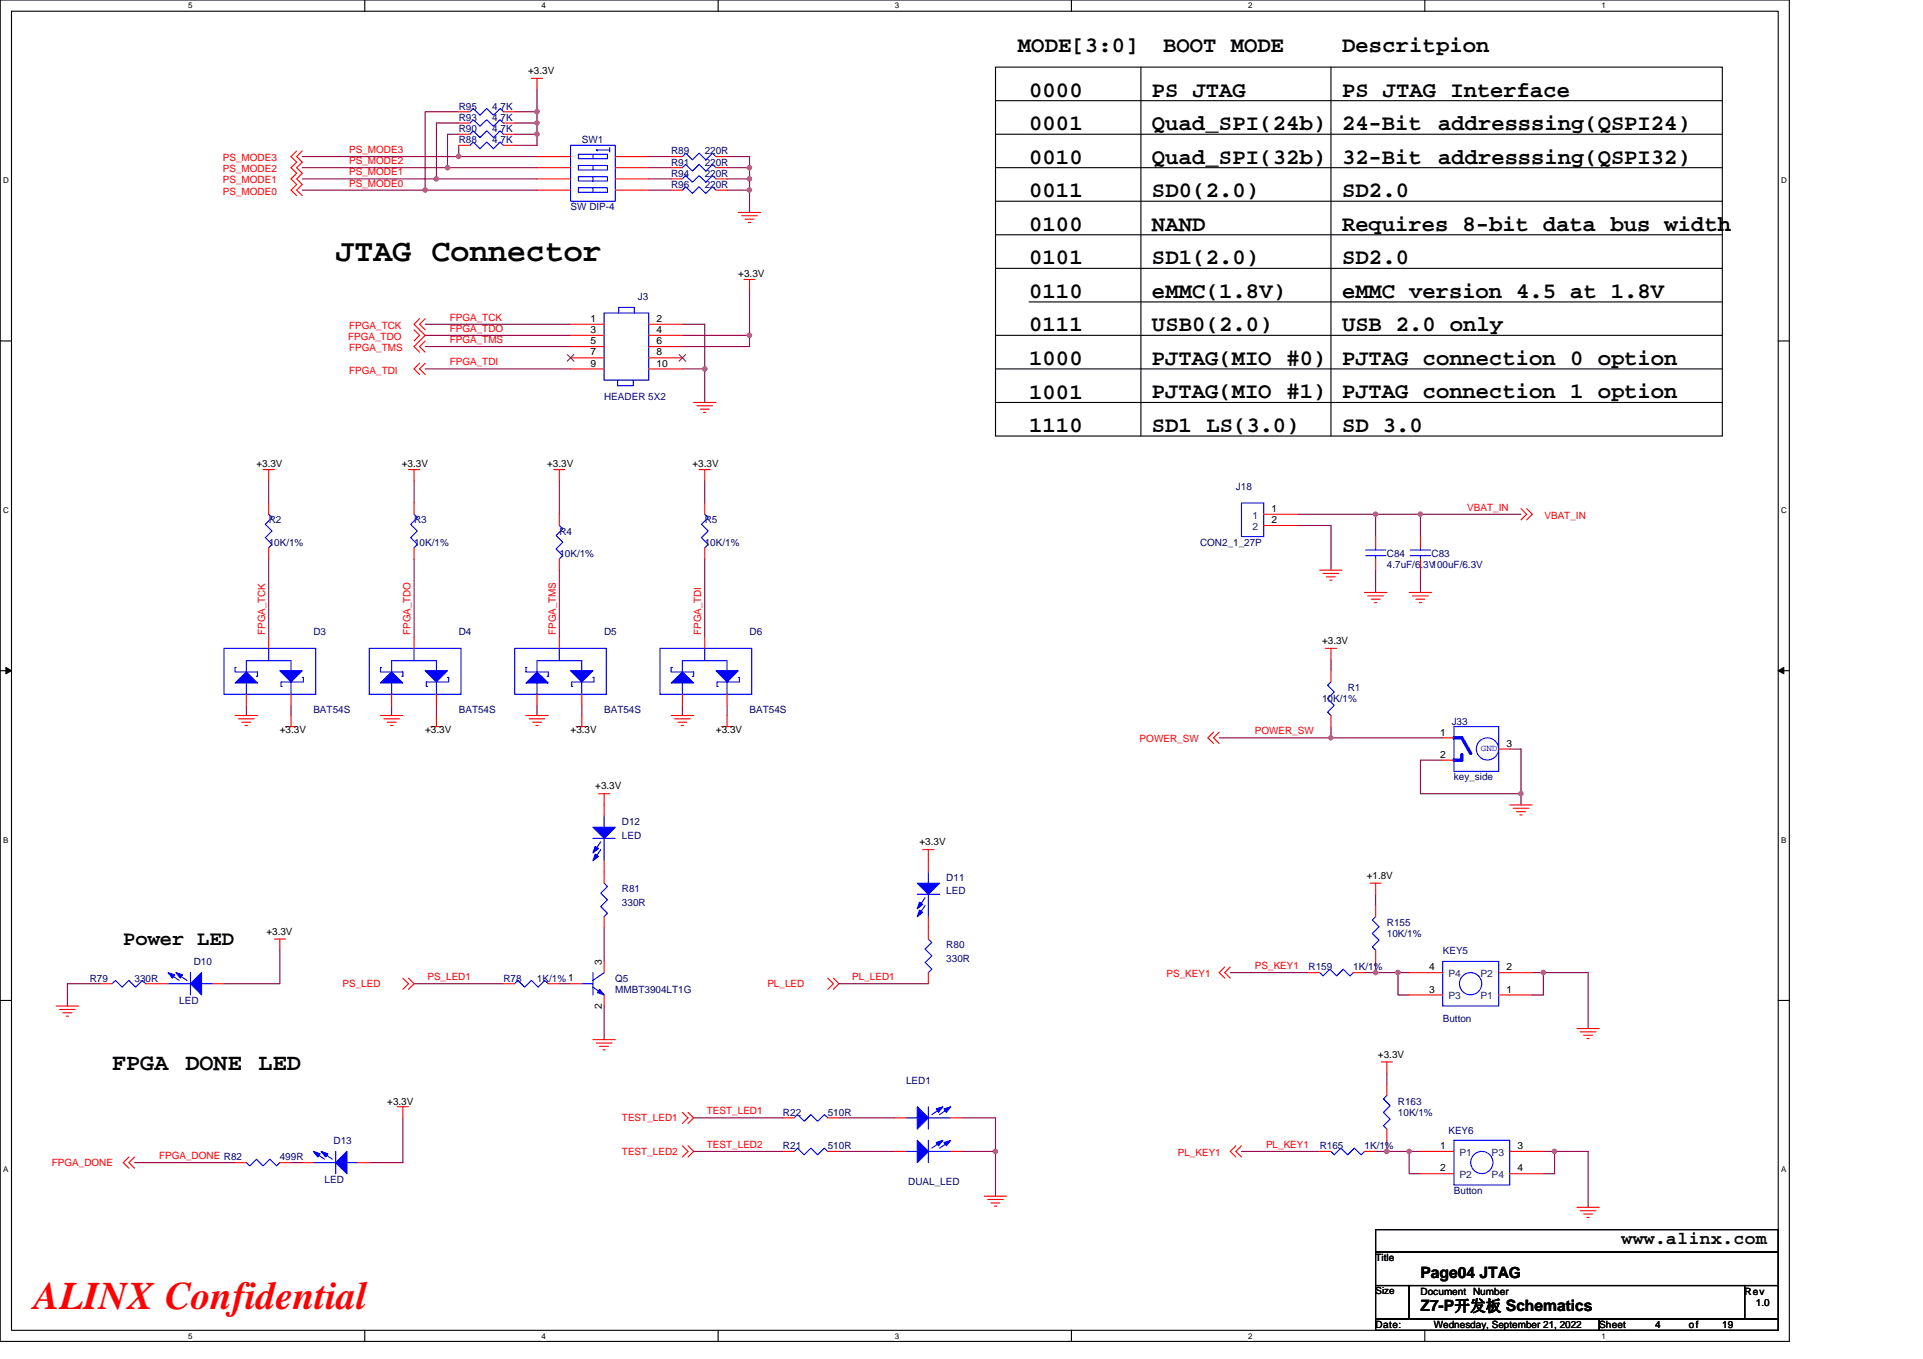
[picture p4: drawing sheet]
<svg xmlns="http://www.w3.org/2000/svg" width="297mm" height="210mm" viewBox="0 0 297 210" stroke-linecap="round" stroke-linejoin="round" font-family="sans-serif">
<path d="M0 0h276.4v207.3h-276.4zM1.8 1.7h272.9v203.8h-272.9z" fill="none" stroke="#000" stroke-width=".17"/>
<g fill="#fff">
<path d="M29.1 .2h.6v1.4h-.6z"/>
<path d="M29.1 205.7h.6v1.4h-.6z"/>
</g>
<path d="M56.3 0v1.7M56.3 205.5v1.8" fill="none" stroke="#000" stroke-width=".17"/>
<g fill="#fff">
<path d="M83.6 .2h.7v1.4h-.7z"/>
<path d="M83.6 205.7h.7v1.4h-.7z"/>
</g>
<path d="M110.9 0v1.7M110.9 205.5v1.8" fill="none" stroke="#000" stroke-width=".17"/>
<g fill="#fff">
<path d="M138.2 .2h.7v1.4h-.7z"/>
<path d="M138.2 205.7h.7v1.4h-.7z"/>
</g>
<path d="M165.5 0v1.7M165.5 205.5v1.8" fill="none" stroke="#000" stroke-width=".17"/>
<g fill="#fff">
<path d="M192.8 .2h.6v1.4h-.6z"/>
<path d="M192.8 205.7h.6v1.4h-.6z"/>
</g>
<path d="M220.1 0v1.7M220.1 205.5v1.8" fill="none" stroke="#000" stroke-width=".17"/>
<g fill="#fff">
<path d="M247.4 .2h.6v1.4h-.6z"/>
<path d="M247.4 205.7h.6v1.4h-.6z"/>
<path d="M.5 27.2h.8v1.4h-.8z"/>
<path d="M275.1 27.2h.9v1.4h-.9z"/>
<path d="M.5 78.1h.8v1.4h-.8z"/>
<path d="M275.1 78.1h.9v1.4h-.9z"/>
</g>
<path d="M0 52.7h1.8M274.7 52.7h1.7" fill="none" stroke="#000" stroke-width=".17"/>
<g fill="#fff">
<path d="M.5 129.1h.8v1.4h-.8z"/>
<path d="M275.1 129.1h.8v1.4h-.8z"/>
</g>
<path d="M0 103.6h1.8M274.7 103.6h1.7" fill="none" stroke="#000" stroke-width=".17"/>
<path d="M.9 103.1l.9 .5-.9 .5zM274.7 103.6l.8-.5v1z" fill="#000" stroke="#000" stroke-width=".15"/>
<g fill="#fff">
<path d="M.5 180h.8v1.4h-.8z"/>
<path d="M275.1 180h.8v1.4h-.8z"/>
</g>
<g fill="none" stroke="#000" stroke-width=".17">
<path d="M153.8 10.4h112.2v57h-112.2zM153.8 15.6h112.2M176.2 10.4v57M205.6 10.4v57M153.8 20.7h112.2M153.8 25.9h112.2M153.8 31.1h112.2M153.8 36.3h112.2M153.8 41.5h112.2M153.8 51.8h112.2M153.8 57h112.2M159 46.7h107"/>
<path d="M153.8 62.2h112.2M0 154.6h1.8M274.7 154.6h1.7M212.5 190h62.2v3.5h-62.2zM212.5 193.5h62.2v5.1h-62.2zM212.5 198.6h5.2v5.2h-5.2zM217.7 198.6h51.8v5.2h-51.8zM269.5 198.6h5.2v5.2h-5.2zM212.5 203.8h34.5v1.7h-34.5zM247 203.8h27.7v1.7h-27.7z"/>
</g>
<g fill="none" stroke="#800040" stroke-width=".17">
<path d="M70.9 19h-3.5v8.6M70.9 17.3h-5.2v12.1M79.5 17.3h3.4M79.5 19h3.4M82.9 17.3v1.7M82.9 19v1.7M82.9 13.8v3.5M46.7 27.6h20.7M46.7 24.2h24.2M46.7 25.9h22.4M46.7 29.4h19M65.7 29.4h17.2"/>
<path d="M67.4 27.6h15.5M69.1 25.9h13.8M70.9 24.2h12M70.9 22.5v1.7M70.9 20.7h-1.8v5.2M79.5 20.7h3.4M82.9 20.7v1.8h-3.4M100.2 24.2h3.5M100.2 25.9h3.5M100.2 27.6h3.5M100.2 29.4h3.5M112.3 24.2h3.5v1.7"/>
<path d="M112.3 25.9h3.5M112.3 27.6h3.5M112.3 29.4h3.5v3.4M115.8 25.9v1.7M115.8 27.6v1.8M65.7 50.1h22.4M65.7 51.8h22.4M65.7 53.6h22.4M65.7 57h22.4M105.4 51.8h10.4M105.4 50.1h3.5v6.9M105.4 57h3.5"/>
<path d="M108.9 57v5.2M115.8 51.8v1.8h-10.4M115.8 44.9v6.9M41.5 74.3v3.4M64 74.3v3.4M86.4 74.3v5.2M108.9 74.3v3.4M200.4 79.5h12.1M212.5 79.5h6.9v3.4M212.5 79.5v3.4M219.4 79.5h15.5M41.5 86.4v12.1"/>
<path d="M64 86.4v12.1M86.4 88.1v10.4M108.9 86.4v12.1M200.4 81.2h5.2v6.9M212.5 88.1v3.4M219.4 88.1v3.4M38.1 109v1.6M45 109v1.6M60.5 109v1.6M67.4 109v1.6M82.9 109v1.6M89.9 109v1.6"/>
<path d="M105.4 109v1.6M112.3 109v1.6M188.3 114h17.3M205.6 114h17.3M205.6 101.9v1.7M205.6 112.3v1.7M222.9 117.5h-3.5v5.1h15.5M233.2 115.7h1.7v6.9M212.5 138.2v1.7M234.9 122.6v1.8M15.6 152h-5.2v3.4M43.2 146.8v5.2h-8.6"/>
<path d="M64 152h13.8M86.4 152h1.7M93.3 143.4v5.1M93.3 155.4v5.2M129.6 152h13.8M190 150.3h12.1M210.8 150.3h1.7M212.5 148.5v1.8M212.5 150.3h3.4M215.9 150.3v3.4h1.8M215.9 150.3h1.8M236.7 150.3h1.7"/>
<path d="M238.4 150.3h6.9v8.6M238.4 150.3v3.4h-1.7M20.8 179.6h15.5M45 179.6h1.7M62.2 172.7v6.9h-5.2M107.1 172.7h13.8M107.1 177.9h13.8M129.6 172.7h8.6M129.6 177.9h8.6M148.6 172.7h5.2v5.2h-5.2M153.8 177.9v6.9M191.8 177.9h12.1"/>
<path d="M212.5 177.9h1.7M214.2 165.8v1.8M214.2 176.2v1.7M214.2 177.9h3.5M217.7 177.9v3.5h1.7M217.7 177.9h1.7M238.4 177.9h1.7M240.1 177.9v3.5h-1.7M240.1 177.9h5.2v8.6"/>
</g>
<g fill="#f0f" stroke="#f0f" stroke-width=".17">
<circle cx="69.1" cy="25.9" r=".34"/>
<circle cx="67.4" cy="27.6" r=".33"/>
<circle cx="65.7" cy="29.4" r=".34"/>
<circle cx="82.9" cy="17.3" r=".34"/>
<circle cx="83" cy="19" r=".33"/>
<circle cx="82.9" cy="20.7" r=".34"/>
<circle cx="115.8" cy="27.6" r=".33"/>
<circle cx="115.8" cy="25.9" r=".34"/>
<circle cx="115.8" cy="29.4" r=".34"/>
<circle cx="212.5" cy="79.4" r=".33"/>
<circle cx="219.4" cy="79.4" r=".33"/>
<circle cx="70.8" cy="24.2" r=".34"/>
<circle cx="108.9" cy="57" r=".34"/>
<circle cx="115.8" cy="51.8" r=".34"/>
<circle cx="234.9" cy="122.6" r=".33"/>
<circle cx="205.6" cy="114" r=".33"/>
<circle cx="153.8" cy="177.9" r=".34"/>
<circle cx="214.2" cy="177.9" r=".34"/>
<circle cx="240.1" cy="177.9" r=".34"/>
<circle cx="212.5" cy="150.3" r=".34"/>
<circle cx="215.9" cy="150.3" r=".34"/>
<circle cx="238.4" cy="150.3" r=".34"/>
<circle cx="217.7" cy="177.9" r=".34"/>
</g>
<g fill="none" stroke="#f00" stroke-width=".17">
<path d="M70.9 19h1.7M70.9 17.3h1.7M77.8 19h1.7M77.8 17.3h1.7M82.1 12.1h1.7M82.9 12.1v1.7M45.8 23.3l-.8 .9 .8 .9-.8 .8 .8 .9-.8 .8 .8 .9-.8 .9 .8 .8M46.7 23.3l-.9 .9 .9 .9-.9 .8 .9 .9-.9 .8 .9 .9-.9 .9 .9 .8M70.9 22.5h1.7M70.9 20.7h1.7M77.8 22.5h1.7M77.8 20.7h1.7"/>
<path d="M82.9 24.2h5.2M82.9 25.9h5.2M82.9 27.6h5.2M82.9 29.4h5.2M95 24.2h5.2M95 25.9h5.2M95 27.6h5.2M95 29.4h5.2M103.7 25.9h1.7M103.7 24.2h1.7M103.7 29.4h1.7M103.7 27.6h1.7"/>
<path d="M110.6 25.9h1.7M110.6 24.2h1.7M110.6 29.4h1.7M110.6 27.6h1.7M114 32.8h3.5M114.6 33.3h2.4M115.1 33.9h1.4M115.6 34.4h.3M64 51l.8 .8-.8 .9M64.8 56.1l-.8 .9 .8 .9M64.8 49.2l-.8 .9 1.7 1.7-1.7 1.8 .8 .8M65.7 56.1l-.9 .9 .9 .9"/>
<path d="M65.7 49.2l-.9 .9 .9 .9M65.7 52.7l-.9 .9 .9 .8M88.1 50.1h5.2M88.1 51.8h5.2M88.1 53.6h5.2M88.1 55.3h5.2M88.1 57h5.2M100.2 50.1h5.2M100.2 51.8h5.2M100.2 53.6h5.2M100.2 55.3h5.2M100.2 57h5.2"/>
<path d="M114.9 43.2h1.7M115.8 43.2v1.7M40.6 72.6h1.8M41.5 72.6v1.7M41.5 77.7v1.8M63.1 72.6h1.7M64 72.6v1.7M64 77.7v1.8M85.6 72.6h1.7M86.4 72.6v1.7M86.4 79.5v1.7M107.1 62.2h3.5"/>
<path d="M107.7 62.7h2.4M108 72.6h1.7M108.2 63.2h1.4M108.7 63.7h.3M108.9 72.6v1.7M108.9 77.7v1.8M195.2 79.5h5.2M234.9 78.6l.9 .9-.9 .8M235.8 78.6l.9 .9-.9 .8M41.5 84.6v1.8M41.5 98.5v1.7M64 84.6v1.8"/>
<path d="M64 98.5v1.7M86.4 86.4v1.7M86.4 98.5v1.7M108.9 84.6v1.8M108.9 98.5v1.7M195.2 81.2h5.2M203.9 88.1h3.4M204.4 88.6h2.4M204.9 89.1h1.4M205.4 89.6h.4M210.8 91.5h3.4M211.3 92.1h2.4"/>
<path d="M211.8 92.6h1.4M212.3 93.1h.4M212.5 82.9v1.7M212.5 86.4v1.7M217.7 91.5h3.4M218.2 92.1h2.4M218.7 92.6h1.4M219.2 93.1h.4M219.4 82.9v1.7M219.4 86.4v1.7M36.3 110.6h3.5M36.8 111.1h2.5"/>
<path d="M37.4 111.6h1.3M37.9 112.1h.3M38.1 107.3v1.7M44.1 112.3h1.7M45 107.3v1.7M45 110.6v1.7M58.8 110.6h3.4M59.3 111.1h2.4M59.8 111.6h1.4M60.3 112.1h.4M60.5 107.3v1.7M66.5 112.3h1.8"/>
<path d="M67.4 110.6v1.7M67.4 107.3v1.7M81.2 110.6h3.5M81.7 111.1h2.5M82.3 111.6h1.3M82.8 112.1h.3M82.9 107.3v1.7M89 112.3h1.7M89.9 110.6v1.7M89.9 107.3v1.7M103.7 110.6h3.4M104.2 111.1h2.4"/>
<path d="M104.7 111.6h1.4M105.2 112.1h.4M105.4 107.3v1.7M111.5 112.3h1.7M112.3 110.6v1.7M112.3 107.3v1.7M187.4 113.1l-.8 .9 .8 .9M188.3 113.1l-.9 .9 .9 .9M204.7 100.2h1.8M205.6 100.2v1.7M205.6 110.6v1.7M205.6 103.6v1.8"/>
<path d="M222.9 114h1.7M222.9 117.5h1.7M231.5 115.7h1.7M92.5 122.6h1.7M93.3 133v3.5M93.3 122.6v3.5M142.5 131.3h1.8M143.4 131.3v3.4M211.6 136.5h1.8M212.5 136.5v1.7M212.5 139.9v1.7M233.2 124.4h3.5"/>
<path d="M233.7 124.9h2.5M234.2 125.4h1.4M234.8 125.9h.3M8.7 155.4h3.4M9.2 156h2.4M9.7 156.5h1.4M10.2 157h.4M15.6 152h1.7M22.5 152h3.4M32.9 152h1.7M42.4 145.1h1.7M43.2 145.1v1.7"/>
<path d="M62.2 151.1l.9 .9-.9 .9M63.1 151.1l.9 .9-.9 .9M77.8 152h1.7M84.7 152h1.7M88.1 152h1.8M93.3 141.6v1.8M93.3 153.7v1.7M93.3 148.5v1.8M127.9 151.1l.8 .9-.8 .9M128.7 151.1l.9 .9-.9 .9M143.4 141.6v3.5M143.4 150.3v1.7"/>
<path d="M189.2 149.4l-.9 .9 .9 .8M190 149.4l-.8 .9 .8 .8M202.1 150.3h1.8M209 150.3h1.8M212.5 146.8v1.7M217.7 150.3h5.2M217.7 153.7h5.2M231.5 153.7h5.2M231.5 150.3h5.2M243.6 158.9h3.4M244.1 159.4h2.4M244.6 160h1.4"/>
<path d="M19.9 178.8l-.9 .8 .9 .9M20.8 178.8l-.9 .8 .9 .9M36.3 179.6h1.8M43.2 179.6h1.8M46.7 179.6h1.7M55.3 179.6h1.7M61.4 171h1.7M62.2 171v1.7M91.6 160.6h3.4M92.1 161.2h2.4M92.6 161.7h1.4M93.2 162.2h.3"/>
<path d="M105.4 171.9l.9 .8-.9 .9M105.4 177l.9 .9-.9 .9M106.3 171.9l.8 .8-.8 .9M106.3 177l.8 .9-.8 .9M120.9 172.7h1.8M120.9 177.9h1.8M127.9 172.7h1.7M127.9 177.9h1.7M138.2 172.7h1.8M138.2 177.9h1.8M146.9 172.7h1.7M146.9 177.9h1.7"/>
<path d="M190.9 177l-.9 .9 .9 .9M191.8 177l-.9 .9 .9 .9M203.9 177.9h1.7M210.8 177.9h1.7M213.4 164.1h1.7M214.2 174.5v1.7M214.2 167.6v1.7M214.2 164.1v1.7M219.4 177.9h5.2M233.2 177.9h5.2M245.1 160.5h.4M152 184.8h3.5"/>
<path d="M152.6 185.3h2.4M153.1 185.9h1.3M153.6 186.4h.3M219.4 181.4h5.2M233.2 181.4h5.2M243.6 186.5h3.4M244.1 187.1h2.4M244.6 187.6h1.4M245.1 188.1h.4"/>
</g>
<g fill="none" stroke="#00f" stroke-width=".17">
<path d="M72.6 19l.5-.5 1 1 1.1-1 1 1 1.1-1 .5 .5M72.6 17.3l.5-.5 1 1 1.1-1 1 1 1.1-1 .5 .5M72.6 22.5l.5-.6 1 1.1 1.1-1.1 1 1.1 1.1-1.1 .5 .6M72.6 20.7l.5-.5 1 1.1 1.1-1.1 1 1.1 1.1-1.1 .5 .5M88.1 22.5h6.9v8.6h-6.9zM89.3 25.6h4.5v.7h-4.5zM89.3 27.3h4.5v.7h-4.5zM89.3 29h4.5v.7h-4.5zM89.3 23.8h4.5v.7h-4.5zM91.6 23.8v.7M91.6 25.6v.7M91.6 27.3v.7"/>
<path d="M91.6 29v.7M94.2 22.8v.7M94.2 23.2h-2.1l.2 .1M105.4 25.9l.5-.5 1.1 1 1-1 1 1 1.1-1 .5 .5M105.4 24.2l.5-.5 1.1 1 1-1 1 1 1.1-1 .5 .5M105.4 29.4l.5-.5 1.1 1 1-1 1 1 1.1-1 .5 .5M105.4 27.6l.5-.5 1.1 1.1 1-1.1 1 1.1 1.1-1.1 .5 .5M93.3 48.4h6.9v10.3h-6.9zM95.4 58.7v.9h2.4v-.9M95.6 48.4v-.9h2.4v.9M41.5 79.5l.5 .5-1 1 1 1-1 1.1 1 1-.5 .5M64 79.5l.5 .5-1.1 1 1.1 1-1.1 1.1 1.1 1-.5 .5"/>
<path d="M108.9 79.5l.5 .5-1.1 1 1.1 1-1.1 1.1 1.1 1-.5 .5M191.8 77.7h3.4v5.2h-3.4zM86.4 81.2l.5 .5-1 1 1 1.1-1 1 1 1.1-.5 .5M210.9 85.9h3.2M210.9 85h3.2M212.5 84.6v.4M212.5 85.9v.5M217.8 85.9h3.2M217.8 85h3.2M219.4 84.6v.4M219.4 85.9v.5M34.6 100.2h14.2v7.1h-14.2z"/>
<path d="M36.5 103.1h-.2v.7h3.5v.7h-.2M38.1 105.5v1.8M41.5 100.2v1.9M45 103.6v-1.5h-6.9v1.7M45 105.4v1.9M46.7 104.7h.2v.7h-3.5v.7h.2M57 100.2h14.2v7.1h-14.2zM58.9 103.1h-.1v.7h3.4v.7h-.1M60.5 105.5v1.8M64 100.2v1.9M67.4 103.6v-1.5h-6.9v1.7M67.4 105.4v1.9"/>
<path d="M69.1 104.7h.2v.7h-3.5v.7h.2M79.5 100.2h14.2v7.1h-14.2zM81.4 103.1h-.2v.7h3.5v.7h-.2M82.9 105.5v1.8M86.4 100.2v1.9M89.9 103.6v-1.5h-7v1.7M89.9 105.4v1.9M91.6 104.7h.2v.7h-3.5v.7h.2M102 100.2h14.1v7.1h-14.1zM103.9 103.1h-.2v.7h3.4v.7h-.1M105.4 105.5v1.8M108.9 100.2v1.9"/>
<path d="M112.3 103.6v-1.5h-6.9v1.7M112.3 105.4v1.9M114 104.7h.2v.7h-3.4v.7h.1M205.6 105.4l-.5 .5 1 1-1 1.1 1 1-1 1 .5 .6M224.6 112.3h6.9v6.9h-6.9zM91.6 129.5h3.4M92.8 130.1l-1 1.5M92.8 131.3l-1 1.5M93.3 126.1v1.7M93.3 129.5v3.5M93.3 136.5l.5 .5-1 1 1 1-1 1.1 1 1-.5 .5M141.7 138.2h3.4"/>
<path d="M142.9 138.7l-1 1.6M142.9 139.9l-1 1.6M143.4 134.7v1.8M143.4 138.2v3.4M17.3 152l.5-.5 1.1 1 1-1 1.1 1 1-1 .5 .5M25.9 152h3.5M26.1 150.5l1.6 1M27.3 150.5l1.6 1M29.4 150.3v3.4M31.1 152h1.8M79.5 152l.5-.5 1 1 1.1-1 1 1 1.1-1 .5 .5M89.9 152h1.7"/>
<path d="M91.6 150.3v3.4M91.6 152.5l1.7 1.2M93.3 150.3l-1.7 1.2M143.4 145.1l.5 .5-1 1 1 1.1-1 1 1 1.1-.5 .5M203.9 150.3l.5 .5 1-1 1.1 1 1-1 1 1 .5-.5M212.5 141.6l-.5 .6 1 1-1 1 1 1.1-1 1 .5 .5M222.9 148.5h8.6v6.9h-8.6zM38.1 179.6l.5 .5 1-1 1 1 1.1-1 1 1 .5-.5M48.4 179.6h3.5M48.6 178.1l1.5 1M49.8 178.1l1.5 1M51.9 177.9v3.5"/>
<path d="M53.6 179.6h1.7M122.7 172.7l.5-.5 1 1 1.1-1 1 1 1-1 .6 .5M122.7 177.9l.5-.5 1 1 1.1-1 1 1 1-1 .6 .5M140 172.7h1.7M140 177.9h1.7M143.4 171v3.5M143.4 172.7h3.5M143.4 176.2v3.4M143.4 177.9h3.5M145.5 176.4l-1.6 1M145.5 171.2l-1.6 1M146.7 171.2l-1.6 1"/>
<path d="M146.7 176.4l-1.6 1M205.6 177.9l.5 .5 1-1 1.1 1 1-1 1 1 .6-.5M214.2 169.3l-.5 .5 1 1-1 1.1 1 1-1 1 .5 .6M224.6 176.2h8.6v6.9h-8.6z"/>
<circle cx="229.8" cy="115.7" r="1.71"/>
<circle cx="227.2" cy="152" r="1.71"/>
<circle cx="228.9" cy="179.6" r="1.71"/>
</g>
<g fill="#00f" stroke="#00f" stroke-width=".17">
<path d="M141.7 171l1.7 1.7-1.7 1.8z" fill-rule="evenodd"/>
<path d="M145.8 171.3l1.1-.3-.7 .9z" fill-rule="evenodd"/>
<path d="M141.7 176.2l1.7 1.7-1.7 1.7z" fill-rule="evenodd"/>
<path d="M144.6 171.3l1-.3-.6 .9z" fill-rule="evenodd"/>
<path d="M144.6 176.5l1-.3-.6 .8z" fill-rule="evenodd"/>
<path d="M145.8 176.5l1.1-.3-.7 .8z" fill-rule="evenodd"/>
<path d="M53.6 177.9v3.5l-1.7-1.8z" fill-rule="evenodd"/>
<path d="M49.6 177.9l1 .4-.3 .5z" fill-rule="evenodd"/>
<path d="M48.4 177.9l1 .4-.3 .5z" fill-rule="evenodd"/>
<path d="M60.5 103.8l1.7 1.7h-3.4z" fill-rule="evenodd"/>
<path d="M65.7 103.6h3.4l-1.7 1.8z" fill-rule="evenodd"/>
<path d="M103.7 105.5l1.7-1.7 1.7 1.7z" fill-rule="evenodd"/>
<path d="M110.6 103.6h3.4l-1.7 1.8z" fill-rule="evenodd"/>
<path d="M91.6 127.8h3.4l-1.7 1.7z" fill-rule="evenodd"/>
<path d="M91.9 130.8l.6 .3-.9 .7z" fill-rule="evenodd"/>
<path d="M91.9 132l.6 .3-.9 .7z" fill-rule="evenodd"/>
<path d="M31.1 150.3v3.4l-1.7-1.7z" fill-rule="evenodd"/>
<path d="M27.2 150.3l1 .3-.3 .5z" fill-rule="evenodd"/>
<path d="M25.9 150.3l1.1 .3-.4 .5z" fill-rule="evenodd"/>
<path d="M141.7 136.5h3.4l-1.7 1.7z" fill-rule="evenodd"/>
<path d="M142 139.4l.5 .3-.8 .7z" fill-rule="evenodd"/>
<path d="M142 140.6l.5 .3-.8 .7z" fill-rule="evenodd"/>
<path d="M82.9 103.8l1.8 1.7h-3.5z" fill-rule="evenodd"/>
<path d="M88.1 103.6h3.5l-1.7 1.8z" fill-rule="evenodd"/>
<path d="M92.6 152.9l.7 .8-1-.3z" fill-rule="evenodd"/>
<path d="M36.3 105.5l1.8-1.7 1.7 1.7z" fill-rule="evenodd"/>
<path d="M43.2 103.6h3.5l-1.7 1.8z" fill-rule="evenodd"/>
</g>
<path d="M224.6 114h1.2l1.4 2.4M225.8 116.6v.9h-1.2" fill="none" stroke="#00f" stroke-width=".51"/>
<path d="M87.6 54.8l1.1 1M88.6 54.8l-1 1M104.9 54.8l1 1M105.9 54.8l-1 1" fill="none" stroke="#804000" stroke-width=".15"/>
<text font-size="6" fill="#f00" x="5.2" y="202.3">ALINX Confidential</text>
<text font-size="4.9" x="51.9" y="40.4">JTAG Connector</text>
<g font-size="3.6">
<text x="17.3" y="165.4">FPGA</text>
<text x="28.6" y="165.4">DONE</text>
<text x="40" y="165.4">LED</text>
</g>
<g font-size="3.4">
<text x="157.2" y="8">MODE[3:0]</text>
<text x="179.7" y="8">BOOT MODE</text>
<text x="207.3" y="8">Descritpion</text>
<text x="159" y="14.9">0000</text>
<text x="177.9" y="14.9">PS JTAG</text>
<text x="207.3" y="14.9">PS JTAG Interface</text>
<text x="159" y="20.1">0001</text>
<text x="177.9" y="20.1">Quad_SPI(24b)</text>
<text x="207.3" y="20.1">24-Bit</text>
<text x="222.2" y="20.1">addresssing(QSPI24)</text>
<text x="159" y="25.3">0010</text>
<text x="177.9" y="25.3">Quad_SPI(32b)</text>
<text x="207.3" y="25.3">32-Bit</text>
<text x="222.2" y="25.3">addresssing(QSPI32)</text>
<text x="159" y="30.5">0011</text>
<text x="159" y="35.7">0100</text>
<text x="177.9" y="30.5">SD0(2.0)</text>
<text x="177.9" y="35.7">NAND</text>
<text x="207.3" y="30.5">SD2.0</text>
<text x="207.3" y="35.7">Requires 8-bit data bus width</text>
<text x="159" y="40.9">0101</text>
<text x="177.9" y="40.9">SD1(2.0)</text>
<text x="207.3" y="40.8">SD2.0</text>
<text x="159" y="46">0110</text>
<text x="177.9" y="46">eMMC(1.8V)</text>
<text x="207.3" y="46">eMMC version 4.5 at 1.8V</text>
<text x="159" y="51.2">0111</text>
<text x="177.9" y="51.2">USB0(2.0)</text>
<text x="207.3" y="51.2">USB 2.0 only</text>
<text x="159" y="56.4">1000</text>
<text x="177.9" y="56.4">PJTAG(MIO #0)</text>
<text x="207.3" y="56.4">PJTAG connection 0 option</text>
<text x="159" y="61.6">1001</text>
<text x="177.9" y="61.6">PJTAG(MIO #1)</text>
<text x="207.3" y="61.6">PJTAG connection 1 option</text>
<text x="159" y="66.8">1110</text>
<text x="177.9" y="66.8">SD1 LS(3.0)</text>
<text x="207.3" y="66.8">SD 3.0</text>
</g>
<text font-size="3.2" x="19" y="146">Power LED</text>
<text font-size="2.8" x="250.5" y="192.3">www.alinx.com</text>
<g font-size="2.4">
<text x="219.4" y="197.4">Page04 JTAG</text>
<text x="219.4" y="202.6">Z7-P开发板 Schematics</text>
</g>
<g font-size="1.5">
<text x="81.6" y="11.4">+3.3V</text>
<text x="114" y="42.9">+3.3V</text>
<text x="91.2" y="49.7">1</text>
<text x="91.2" y="51.5">3</text>
<text x="91.2" y="53.2">5</text>
<text x="101.4" y="49.7">2</text>
<text x="101.4" y="51.5">4</text>
<text x="101.4" y="53.2">6</text>
<text x="91.2" y="54.9">7</text>
<text x="91.2" y="56.6">9</text>
<text x="101.4" y="54.9">8</text>
<text x="101.4" y="56.6">10</text>
<text x="39.6" y="72.2">+3.3V</text>
<text x="62.1" y="72.2">+3.3V</text>
<text x="84.5" y="72.2">+3.3V</text>
<text x="107" y="72.2">+3.3V</text>
<text x="196.4" y="79.1">1</text>
<text x="196.4" y="80.8">2</text>
<text x="204.2" y="99.5">+3.3V</text>
<text x="43.2" y="113.3">+3.3V</text>
<text x="65.7" y="113.3">+3.3V</text>
<text x="88.1" y="113.3">+3.3V</text>
<text x="110.6" y="113.3">+3.3V</text>
<text x="222.5" y="113.6">1</text>
<text x="222.5" y="117.1">2</text>
<text x="232.7" y="115.4">3</text>
<text x="91.9" y="122">+3.3V</text>
<text x="142" y="130.6">+3.3V</text>
<text x="211.1" y="135.8">+1.8V</text>
<text x="41.1" y="144.4">+3.3V</text>
<text x="93" y="149.1" transform="rotate(-90 93 149.1)">3</text>
<text x="220.8" y="149.9">4</text>
<text x="232.7" y="149.9">2</text>
<text x="93" y="155.8" transform="rotate(-90 93 155.8)">2</text>
<text x="220.8" y="153.4">3</text>
<text x="232.7" y="153.4">1</text>
<text x="212.8" y="163.4">+3.3V</text>
<text x="59.8" y="170.7">+3.3V</text>
<text x="222.5" y="177.5">1</text>
<text x="234.4" y="177.5">3</text>
<text x="222.5" y="181">2</text>
<text x="234.4" y="181">4</text>
<text x="212.5" y="194.9">Title</text>
<text x="212.5" y="200">Size</text>
<text x="219.4" y="200">Document Number</text>
<text x="269.5" y="200">Rev</text>
<text x="271.2" y="201.8">1.0</text>
<text x="212.5" y="205.2">Date:</text>
<text x="221.5" y="205.2">Wednesday, September 21, 2022</text>
<text x="247" y="205.2">Sheet</text>
<text x="255.7" y="205.2">4</text>
<text x="260.9" y="205.2">of</text>
<text x="266" y="205.2">19</text>
</g>
<g font-size="1.5" fill="#000080">
<text x="70.9" y="17">R95</text>
<text x="76" y="17">4.7K</text>
<text x="70.9" y="22.1">R88</text>
<text x="70.9" y="20.4">R90</text>
<text x="70.9" y="18.7">R93</text>
<text x="76" y="22.1">4.7K</text>
<text x="76" y="20.4">4.7K</text>
<text x="76" y="18.7">4.7K</text>
<text x="89.9" y="22.1">SW1</text>
<text x="103.7" y="23.9">R89</text>
<text x="108.9" y="23.9">220R</text>
<text x="103.7" y="25.6">R91</text>
<text x="103.7" y="29">R96</text>
<text x="103.7" y="27.3">R94</text>
<text x="108.9" y="25.6">220R</text>
<text x="108.9" y="29">220R</text>
<text x="108.9" y="27.3">220R</text>
<text x="88.1" y="32.5">SW DIP-4</text>
<text x="98.5" y="46.3">J3</text>
<text x="93.3" y="61.8">HEADER 5X2</text>
<text x="190.9" y="75.7">J18</text>
<text x="41.5" y="80.9">R2</text>
<text x="64" y="80.9">R3</text>
<text x="86.4" y="82.6">R4</text>
<text x="108.9" y="80.9">R5</text>
<text x="41.5" y="84.3">10K/1%</text>
<text x="64" y="84.3">10K/1%</text>
<text x="86.4" y="86">10K/1%</text>
<text x="108.9" y="84.3">10K/1%</text>
<text x="185.4" y="84.3">CON2_1_27P</text>
<text x="214.2" y="86">C84</text>
<text x="214.2" y="87.8">4.7uF/6.3V100uF/6.3V</text>
<text x="221.1" y="86">C83</text>
<text x="48.4" y="98.1">D3</text>
<text x="70.9" y="98.1">D4</text>
<text x="93.3" y="98.1">D5</text>
<text x="115.8" y="98.1">D6</text>
<text x="208.2" y="106.8">R1</text>
<text x="48.4" y="110.2">BAT54S</text>
<text x="70.9" y="110.2">BAT54S</text>
<text x="93.3" y="110.2">BAT54S</text>
<text x="115.8" y="110.2">BAT54S</text>
<text x="204.2" y="108.5">10K/1%</text>
<text x="224.2" y="112">J33</text>
<text x="224.6" y="120.6">key_side</text>
<text x="96.1" y="127.5">D12</text>
<text x="96.1" y="129.6">LED</text>
<text x="96.1" y="137.9">R81</text>
<text x="146.2" y="136.1">D11</text>
<text x="96.1" y="139.9">330R</text>
<text x="146.2" y="138.2">LED</text>
<text x="214.2" y="143">R155</text>
<text x="29.9" y="149.1">D10</text>
<text x="146.2" y="146.5">R80</text>
<text x="146.2" y="148.6">330R</text>
<text x="202.1" y="149.9">R159</text>
<text x="209" y="149.9">1K/1%</text>
<text x="214.2" y="144.8">10K/1%</text>
<text x="222.9" y="147.4">KEY5</text>
<text x="13.9" y="151.7">R79</text>
<text x="20.8" y="151.7">330R</text>
<text x="27.7" y="155.1">LED</text>
<text x="77.8" y="151.7">R78</text>
<text x="82.9" y="151.7">1K/1% 1</text>
<text x="95" y="151.7">Q5</text>
<text x="95" y="153.4">MMBT3904LT1G</text>
<text x="222.9" y="157.9">Button</text>
<text x="140" y="167.6">LED1</text>
<text x="120.9" y="172.4">R22</text>
<text x="127.9" y="172.4">510R</text>
<text x="215.9" y="170.7">R163</text>
<text x="215.9" y="172.4">10K/1%</text>
<text x="43.2" y="179.3">499R</text>
<text x="51.5" y="176.7">D13</text>
<text x="120.9" y="177.6">R21</text>
<text x="127.9" y="177.6">510R</text>
<text x="203.9" y="177.6">R165</text>
<text x="210.8" y="177.6">1K/1%</text>
<text x="223.7" y="175.2">KEY6</text>
<text x="50.1" y="182.8">LED</text>
<text x="140.3" y="183.1">DUAL_LED</text>
<text x="224.6" y="184.5">Button</text>
</g>
<g font-size="1.5" fill="#f00">
<text x="53.9" y="23.6">PS_MODE3</text>
<text x="34.4" y="24.9">PS_MODE3</text>
<text x="34.4" y="28.3">PS_MODE1</text>
<text x="34.4" y="26.6">PS_MODE2</text>
<text x="53.9" y="27.1">PS_MODE1</text>
<text x="53.9" y="25.4">PS_MODE2</text>
<text x="53.9" y="28.8">PS_MODE0</text>
<text x="34.4" y="30.1">PS_MODE0</text>
<text x="53.8" y="52.5">FPGA_TDO</text>
<text x="53.9" y="50.8">FPGA_TCK</text>
<text x="69.5" y="49.6">FPGA_TCK</text>
<text x="69.5" y="51.3">FPGA_TDO</text>
<text x="69.5" y="53">FPGA_TMS</text>
<text x="53.9" y="57.7">FPGA_TDI</text>
<text x="53.9" y="54.3">FPGA_TMS</text>
<text x="69.5" y="56.5">FPGA_TDI</text>
<text x="226.6" y="78.9">VBAT_IN</text>
<text x="238.6" y="80.2">VBAT_IN</text>
<text x="41" y="98.1" transform="rotate(-90 41 98.1)">FPGA_TCK</text>
<text x="63.4" y="98.1" transform="rotate(-90 63.4 98.1)">FPGA_TDO</text>
<text x="85.8" y="98.1" transform="rotate(-90 85.8 98.1)">FPGA_TMS</text>
<text x="108.3" y="98.1" transform="rotate(-90 108.3 98.1)">FPGA_TDI</text>
<text x="193.8" y="113.5">POWER_SW</text>
<text x="176" y="114.7">POWER_SW</text>
<text x="193.8" y="149.7">PS_KEY1</text>
<text x="52.9" y="152.5">PS_LED</text>
<text x="66" y="151.4">PS_LED1</text>
<text x="118.5" y="152.5">PL_LED</text>
<text x="131.7" y="151.4">PL_LED1</text>
<text x="180.2" y="151">PS_KEY1</text>
<text x="96.1" y="173.3">TEST_LED1</text>
<text x="109.2" y="172.2">TEST_LED1</text>
<text x="24.6" y="179.1">FPGA_DONE R82</text>
<text x="96.1" y="178.4">TEST_LED2</text>
<text x="109.2" y="177.4">TEST_LED2</text>
<text x="181.9" y="178.6">PL_KEY1</text>
<text x="195.6" y="177.4">PL_KEY1</text>
<text x="8" y="180.2">FPGA_DONE</text>
</g>
<g font-size="1.5" fill="#004080">
<text x="193.5" y="80.2">1</text>
<text x="193.5" y="81.9">2</text>
<text x="223.7" y="151">P4</text>
<text x="223.7" y="154.4">P3</text>
<text x="228.7" y="154.4">P1</text>
<text x="228.7" y="151">P2</text>
<text x="225.4" y="178.6">P1</text>
<text x="230.4" y="178.6">P3</text>
<text x="225.4" y="182.1">P2</text>
<text x="230.4" y="182.1">P4</text>
</g>
<text font-size="1.4" fill="#00f" x="228.7" y="116">GND</text>
<g font-size="1.2">
<text x="29.1" y="1.3">5</text>
<text x="83.6" y="1.3">4</text>
<text x="138.2" y="1.3">3</text>
<text x="192.8" y="1.3">2</text>
<text x="247.4" y="1.3">1</text>
<text x=".5" y="28.3">D</text>
<text x="275.1" y="28.3">D</text>
<text x=".5" y="79.2">C</text>
<text x="275.1" y="79.2">C</text>
<text x=".5" y="130.2">B</text>
<text x="275.1" y="130.2">B</text>
<text x=".5" y="181.1">A</text>
<text x="275.1" y="181.1">A</text>
<text x="29.1" y="206.8">5</text>
<text x="83.6" y="206.8">4</text>
<text x="138.2" y="206.8">3</text>
<text x="192.8" y="206.8">2</text>
<text x="247.4" y="206.8">1</text>
</g>
</svg>
